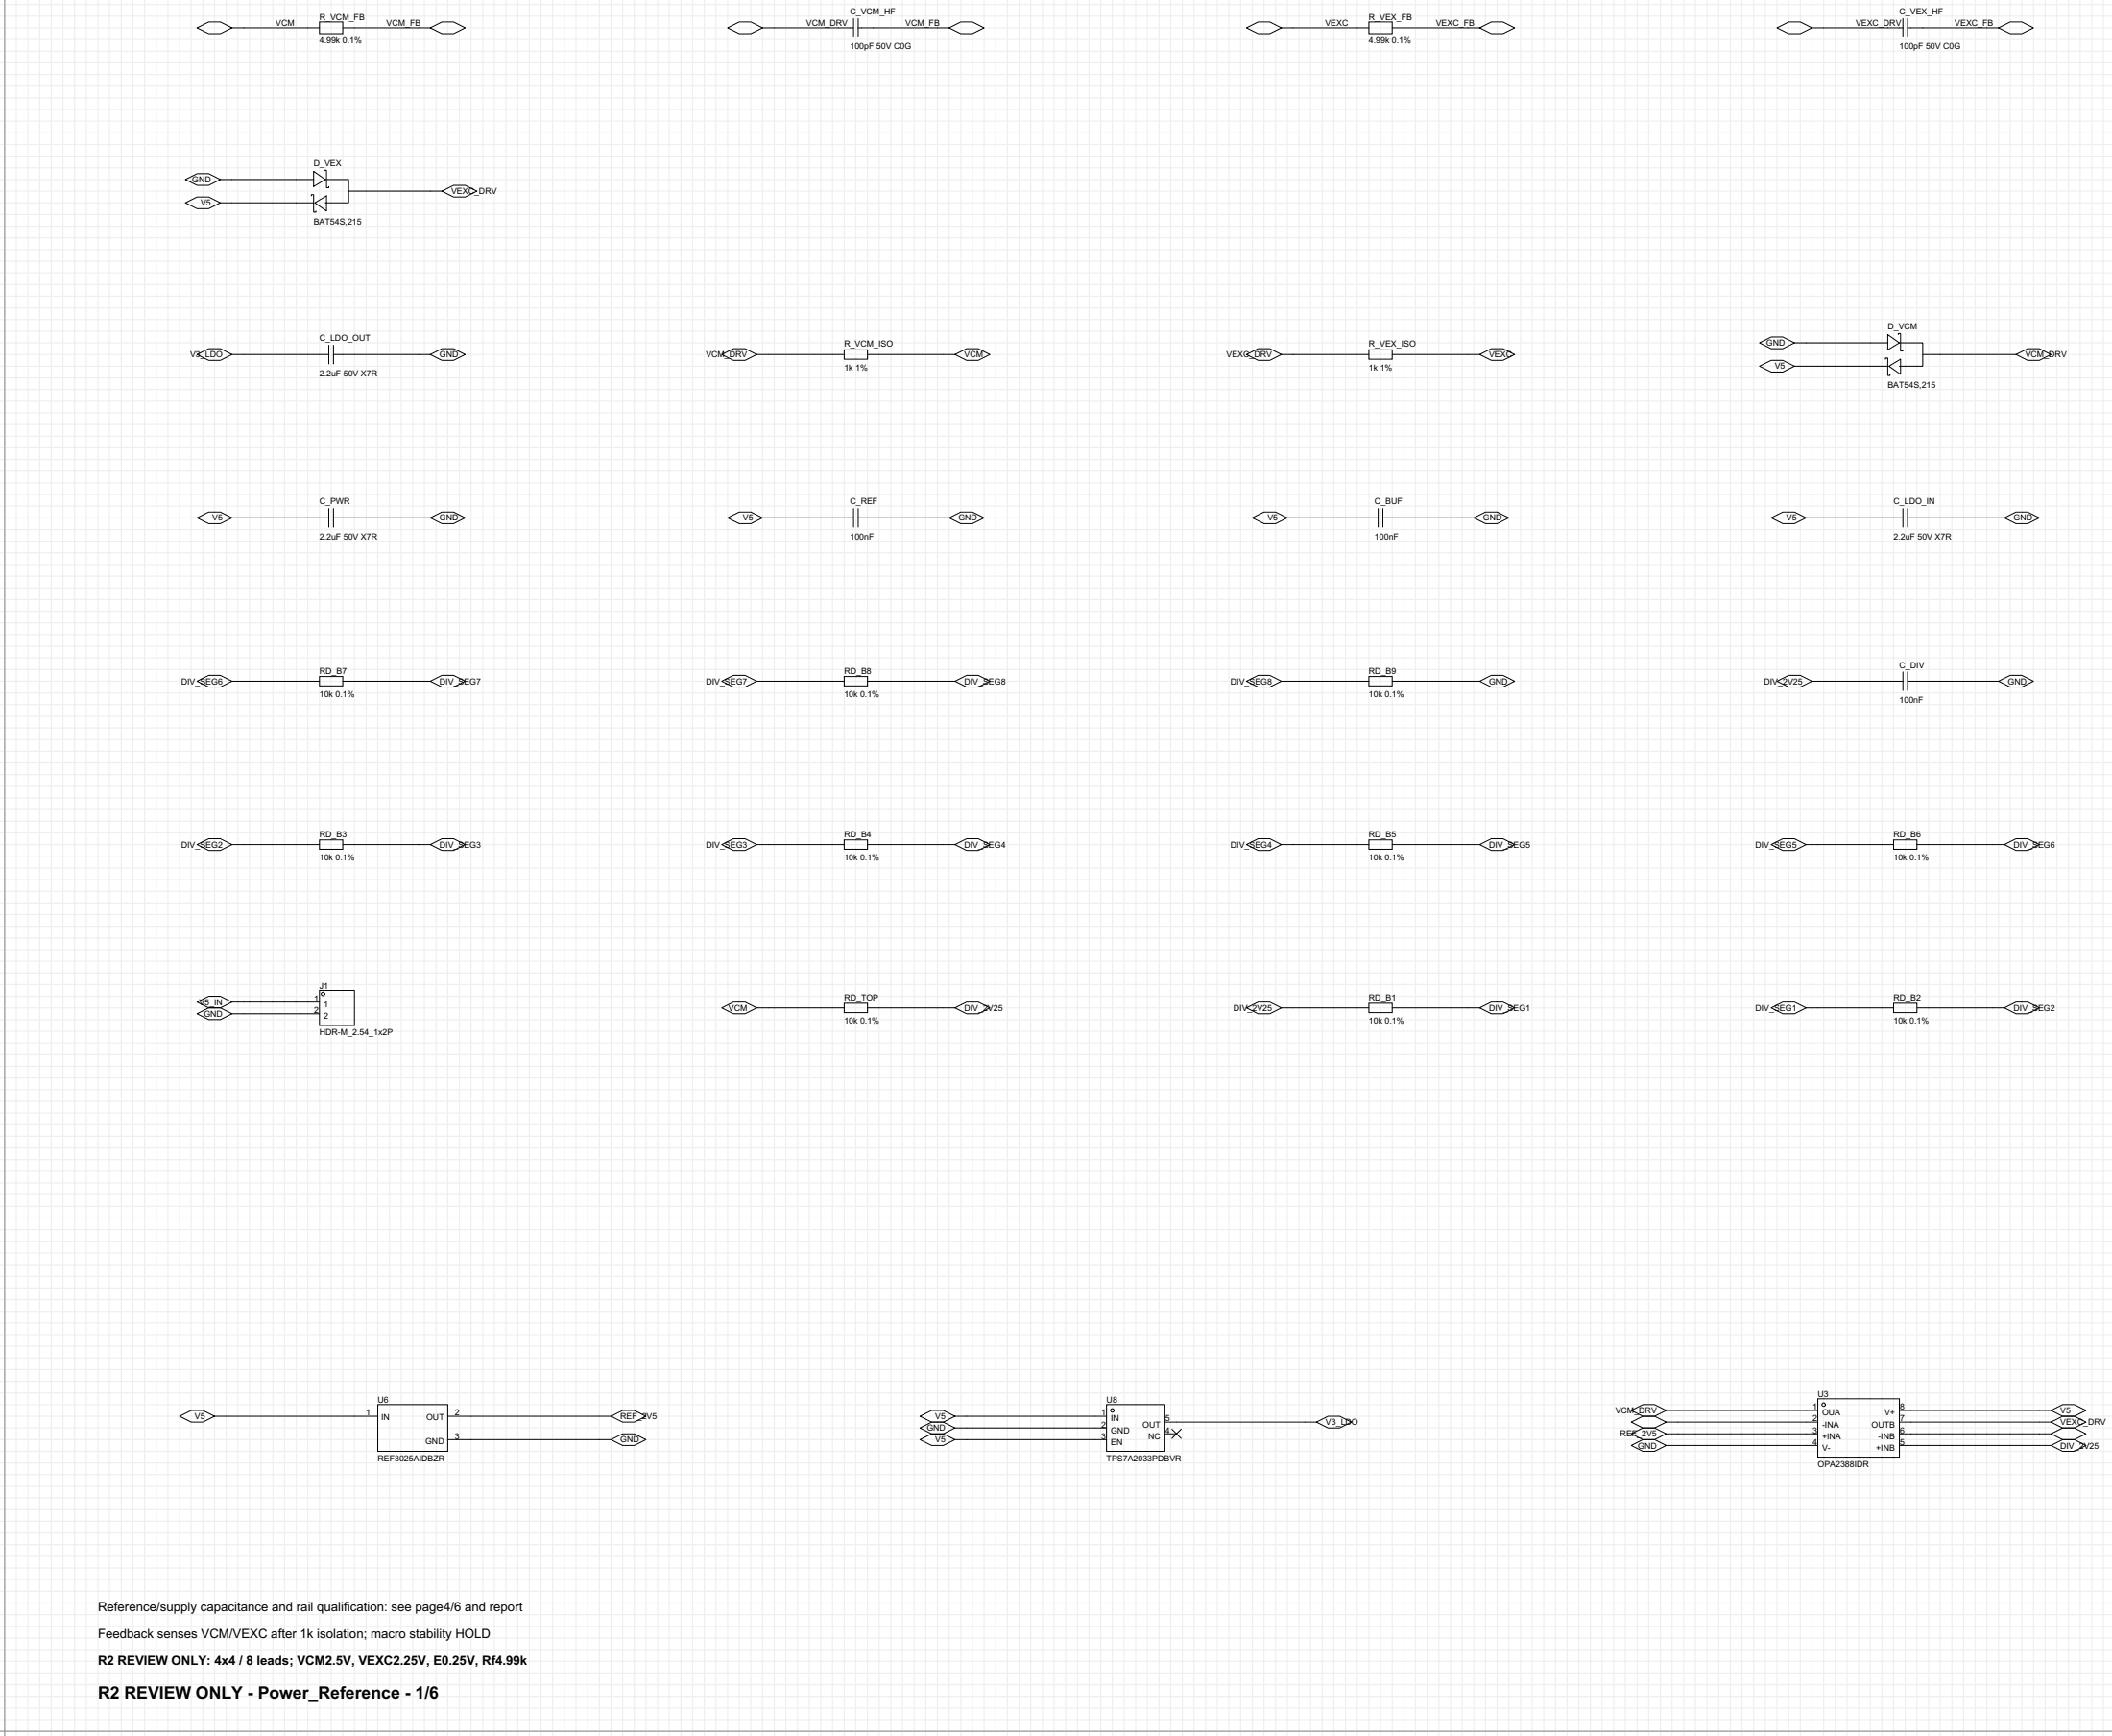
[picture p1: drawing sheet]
<svg xmlns="http://www.w3.org/2000/svg" width="460mm" height="378mm" viewBox="0 0 460 378" stroke-linecap="round" stroke-linejoin="round" font-family="sans-serif">
<g fill="none" stroke="#f0f0eb" stroke-width=".25">
<path d="M1 0v377.9M3.6 0v377.9M6.1 0v377.9M8.6 0v377.9M11.2 0v377.9M13.7 0v377.9M16.3 0v377.9M18.8 0v377.9M21.3 0v377.9M23.9 0v377.9M26.4 0v377.9M29 0v377.9"/>
<path d="M31.5 0v377.9M34 0v377.9M36.6 0v377.9M39.1 0v377.9M41.7 0v377.9M44.2 0v377.9M46.7 0v377.9M49.3 0v377.9M51.8 0v377.9M54.4 0v377.9M56.9 0v377.9M59.4 0v377.9"/>
<path d="M62 0v377.9M64.5 0v377.9M67.1 0v377.9M69.6 0v377.9M72.1 0v377.9M74.7 0v377.9M77.2 0v377.9M79.8 0v377.9M82.3 0v377.9M84.8 0v377.9M87.4 0v377.9M89.9 0v377.9"/>
<path d="M92.5 0v377.9M95 0v377.9M97.5 0v377.9M100.1 0v377.9M102.6 0v377.9M105.2 0v377.9M107.7 0v377.9M110.2 0v377.9M112.8 0v377.9M115.3 0v377.9M117.9 0v377.9M120.4 0v377.9"/>
<path d="M122.9 0v377.9M125.5 0v377.9M128 0v377.9M130.6 0v377.9M133.1 0v377.9M135.6 0v377.9M138.2 0v377.9M140.7 0v377.9M143.3 0v377.9M145.8 0v377.9M148.3 0v377.9M150.9 0v377.9"/>
<path d="M153.4 0v377.9M156 0v377.9M158.5 0v377.9M161 0v377.9M163.6 0v377.9M166.1 0v377.9M168.7 0v377.9M171.2 0v377.9M173.7 0v377.9M176.3 0v377.9M178.8 0v377.9M181.4 0v377.9"/>
<path d="M183.9 0v377.9M186.4 0v377.9M189 0v377.9M191.5 0v377.9M194.1 0v377.9M196.6 0v377.9M199.1 0v377.9M201.7 0v377.9M204.2 0v377.9M206.8 0v377.9M209.3 0v377.9M211.8 0v377.9"/>
<path d="M214.4 0v377.9M216.9 0v377.9M219.5 0v377.9M222 0v377.9M224.5 0v377.9M227.1 0v377.9M229.6 0v377.9M232.2 0v377.9M234.7 0v377.9M237.2 0v377.9M239.8 0v377.9M242.3 0v377.9"/>
<path d="M244.9 0v377.9M247.4 0v377.9M249.9 0v377.9M252.5 0v377.9M255 0v377.9M257.6 0v377.9M260.1 0v377.9M262.6 0v377.9M265.2 0v377.9M267.7 0v377.9M270.3 0v377.9M272.8 0v377.9"/>
<path d="M275.3 0v377.9M277.9 0v377.9M280.4 0v377.9M283 0v377.9M285.5 0v377.9M288 0v377.9M290.6 0v377.9M293.1 0v377.9M295.7 0v377.9M298.2 0v377.9M300.7 0v377.9M303.3 0v377.9"/>
<path d="M305.8 0v377.9M308.4 0v377.9M310.9 0v377.9M313.4 0v377.9M316 0v377.9M318.5 0v377.9M321.1 0v377.9M323.6 0v377.9M326.1 0v377.9M328.7 0v377.9M331.2 0v377.9M333.8 0v377.9"/>
<path d="M336.3 0v377.9M338.8 0v377.9M341.4 0v377.9M343.9 0v377.9M346.5 0v377.9M349 0v377.9M351.5 0v377.9M354.1 0v377.9M356.6 0v377.9M359.2 0v377.9M361.7 0v377.9M364.2 0v377.9"/>
<path d="M366.8 0v377.9M369.3 0v377.9M371.9 0v377.9M374.4 0v377.9M376.9 0v377.9M379.5 0v377.9M382 0v377.9M384.6 0v377.9M387.1 0v377.9M389.6 0v377.9M392.2 0v377.9M394.7 0v377.9"/>
<path d="M397.3 0v377.9M399.8 0v377.9M402.3 0v377.9M404.9 0v377.9M407.4 0v377.9M410 0v377.9M412.5 0v377.9M415 0v377.9M417.6 0v377.9M420.1 0v377.9M422.7 0v377.9M425.2 0v377.9"/>
<path d="M427.7 0v377.9M430.3 0v377.9M432.8 0v377.9M435.4 0v377.9M437.9 0v377.9M440.4 0v377.9M443 0v377.9M445.5 0v377.9M448.1 0v377.9M450.6 0v377.9M453.1 0v377.9M455.7 0v377.9"/>
<path d="M458.2 0v377.9M0 1h460.1M0 3.5h460.1M0 6.1h460.1M0 8.6h460.1M0 11.1h460.1M0 13.7h460.1M0 16.2h460.1M0 18.8h460.1M0 21.3h460.1M0 23.8h460.1M0 26.4h460.1"/>
<path d="M0 28.9h460.1M0 31.5h460.1M0 34h460.1M0 36.5h460.1M0 39.1h460.1M0 41.6h460.1M0 44.2h460.1M0 46.7h460.1M0 49.2h460.1M0 51.8h460.1M0 54.3h460.1M0 56.9h460.1"/>
<path d="M0 59.4h460.1M0 61.9h460.1M0 64.5h460.1M0 67h460.1M0 69.6h460.1M0 72.1h460.1M0 74.6h460.1M0 77.2h460.1M0 79.7h460.1M0 82.3h460.1M0 84.8h460.1M0 87.3h460.1"/>
<path d="M0 89.9h460.1M0 92.4h460.1M0 95h460.1M0 97.5h460.1M0 100h460.1M0 102.6h460.1M0 105.1h460.1M0 107.7h460.1M0 110.2h460.1M0 112.7h460.1M0 115.3h460.1M0 117.8h460.1"/>
<path d="M0 120.4h460.1M0 122.9h460.1M0 125.4h460.1M0 128h460.1M0 130.5h460.1M0 133.1h460.1M0 135.6h460.1M0 138.1h460.1M0 140.7h460.1M0 143.2h460.1M0 145.8h460.1M0 148.3h460.1"/>
<path d="M0 150.8h460.1M0 153.4h460.1M0 155.9h460.1M0 158.5h460.1M0 161h460.1M0 163.5h460.1M0 166.1h460.1M0 168.6h460.1M0 171.2h460.1M0 173.7h460.1M0 176.2h460.1M0 178.8h460.1"/>
<path d="M0 181.3h460.1M0 183.9h460.1M0 186.4h460.1M0 188.9h460.1M0 191.5h460.1M0 194h460.1M0 196.6h460.1M0 199.1h460.1M0 201.6h460.1M0 204.2h460.1M0 206.7h460.1M0 209.3h460.1"/>
<path d="M0 211.8h460.1M0 214.3h460.1M0 216.9h460.1M0 219.4h460.1M0 222h460.1M0 224.5h460.1M0 227h460.1M0 229.6h460.1M0 232.1h460.1M0 234.7h460.1M0 237.2h460.1M0 239.7h460.1"/>
<path d="M0 242.3h460.1M0 244.8h460.1M0 247.4h460.1M0 249.9h460.1M0 252.4h460.1M0 255h460.1M0 257.5h460.1M0 260.1h460.1M0 262.6h460.1M0 265.1h460.1M0 267.7h460.1M0 270.2h460.1"/>
<path d="M0 272.8h460.1M0 275.3h460.1M0 277.8h460.1M0 280.4h460.1M0 282.9h460.1M0 285.5h460.1M0 288h460.1M0 290.5h460.1M0 293.1h460.1M0 295.6h460.1M0 298.2h460.1M0 300.7h460.1"/>
<path d="M0 303.2h460.1M0 305.8h460.1M0 308.3h460.1M0 310.9h460.1M0 313.4h460.1M0 315.9h460.1M0 318.5h460.1M0 321h460.1M0 323.6h460.1M0 326.1h460.1M0 328.6h460.1M0 331.2h460.1"/>
<path d="M0 333.7h460.1M0 336.3h460.1M0 338.8h460.1M0 341.3h460.1M0 343.9h460.1M0 346.4h460.1M0 349h460.1M0 351.5h460.1M0 354h460.1M0 356.6h460.1M0 359.1h460.1M0 361.7h460.1"/>
<path d="M0 364.2h460.1M0 366.7h460.1M0 369.3h460.1M0 371.8h460.1M0 374.4h460.1M0 376.9h460.1"/>
</g>
<path d="M1 0v377.9M0 376.9h460.1" fill="none" stroke="#999" stroke-width=".25"/>
<g fill="none" stroke="#000" stroke-width=".21">
<path d="M42.9 6.1l2.6-1.3h2.5l2.5 1.3-2.5 1.2h-2.5zM50.5 6.1h19.1M69.6 4.8h5.1v2.5h-5.1zM74.7 6.1h19M93.7 6.1l2.6-1.3h2.5l2.5 1.3-2.5 1.2h-2.5zM158.5 6.1l2.5-1.3h2.6l2.5 1.3-2.5 1.2h-2.6zM166.1 6.1h19.8M185.9 4v4.1M186.9 4v4.1M186.9 6.1h19.9M206.8 6.1l2.5-1.3h2.5l2.6 1.3-2.6 1.2h-2.5zM271.5 6.1l2.6-1.3h2.5l2.5 1.3-2.5 1.2h-2.5z"/>
<path d="M279.1 6.1h19.1M298.2 4.8h5.1v2.5h-5.1zM303.3 6.1h19M322.3 6.1l2.6-1.3h2.5l2.5 1.3-2.5 1.2h-2.5zM387.1 6.1l2.5-1.3h2.6l2.5 1.3-2.5 1.2h-2.6zM394.7 6.1h19.8M414.5 4v4.1M415.5 4v4.1M415.5 6.1h19.9M435.4 6.1l2.5-1.3h2.5l2.6 1.3-2.6 1.2h-2.5zM40.4 39.1l2.5-1.3h2.6l2.5 1.3-2.5 1.2h-2.6zM48 39.1h20.3"/>
<path d="M68.3 37.3l2.6 1.8-2.6 1.5zM70.6 37.3v-.3h.5v3.9h.5v-.3M70.9 39.1h5v5.1h-5M40.4 44.2l2.5-1.3h2.6l2.5 1.3-2.5 1.2h-2.6zM48 44.2h20.3M67.8 42.6v-.2h.5v3.8h.5v-.3M68.6 44.2l2.5-1.6v3.3zM75.9 41.6h20.4M96.3 41.6l2.5-1.3h2.5l2.6 1.3-2.6 1.3h-2.5zM42.9 77.2l2.6-1.3h2.5l2.5 1.3-2.5 1.2h-2.5zM50.5 77.2h21.1M71.6 75.1v4.1"/>
<path d="M72.6 75.1v4.1M72.6 77.2h21.1M93.7 77.2l2.6-1.3h2.5l2.5 1.3-2.5 1.2h-2.5zM157.2 77.2l2.6-1.3h2.5l2.5 1.3-2.5 1.2h-2.5zM164.8 77.2h19.1M183.9 76.2h5.1v2h-5.1zM189 77.2h19M208 77.2l2.6-1.3h2.5l2.5 1.3-2.5 1.2h-2.5zM271.5 77.2l2.6-1.3h2.5l2.5 1.3-2.5 1.2h-2.5zM279.1 77.2h19.1M298.2 76.2h5.1v2h-5.1zM303.3 77.2h19"/>
<path d="M322.3 77.2l2.6-1.3h2.5l2.5 1.3-2.5 1.2h-2.5zM383.3 74.6l2.5-1.2h2.6l2.5 1.2-2.5 1.3h-2.6zM383.3 79.7l2.5-1.3h2.6l2.5 1.3-2.5 1.3h-2.6zM390.9 74.6h20.3M390.9 79.7h20.3M410.7 78.2v-.3h.5v3.8h.5v-.2M411.2 72.9l2.6 1.7-2.6 1.6zM411.5 79.7l2.5-1.5v3.3zM413.5 72.9v-.3h.5v3.8h.5v-.2M413.8 74.6h5v5.1h-5M418.8 77.2h20.4M439.2 77.2l2.5-1.3h2.5l2.6 1.3-2.6 1.2h-2.5z"/>
<path d="M42.9 112.7l2.6-1.2h2.5l2.5 1.2-2.5 1.3h-2.5zM50.5 112.7h21.1M71.6 110.7v4.1M72.6 112.7h21.1M72.6 110.7v4.1M93.7 112.7l2.6-1.2h2.5l2.5 1.2-2.5 1.3h-2.5zM158.5 112.7l2.5-1.2h2.6l2.5 1.2-2.5 1.3h-2.6zM166.1 112.7h19.8M185.9 110.7v4.1M186.9 112.7h19.9M186.9 110.7v4.1M206.8 112.7l2.5-1.2h2.5l2.6 1.2-2.6 1.3h-2.5z"/>
<path d="M272.8 112.7l2.5-1.2h2.6l2.5 1.2-2.5 1.3h-2.6zM280.4 112.7h19.8M300.2 110.7v4.1M301.2 112.7h19.9M301.2 110.7v4.1M321.1 112.7l2.5-1.2h2.5l2.6 1.2-2.6 1.3h-2.5zM385.8 112.7l2.6-1.2h2.5l2.5 1.2-2.5 1.3h-2.5zM393.4 112.7h21.1M414.5 110.7v4.1M415.5 110.7v4.1M415.5 112.7h21.1M436.6 112.7l2.6-1.2h2.5l2.5 1.2-2.5 1.3h-2.5z"/>
<path d="M42.9 148.3l2.6-1.3h2.5l2.5 1.3-2.5 1.3h-2.5zM50.5 148.3h19.1M69.6 147.3h5.1v2h-5.1zM74.7 148.3h19M93.7 148.3l2.6-1.3h2.5l2.5 1.3-2.5 1.3h-2.5zM157.2 148.3l2.6-1.3h2.5l2.5 1.3-2.5 1.3h-2.5zM164.8 148.3h19.1M183.9 147.3h5.1v2h-5.1zM189 148.3h19M208 148.3l2.6-1.3h2.5l2.5 1.3-2.5 1.3h-2.5zM271.5 148.3l2.6-1.3h2.5l2.5 1.3-2.5 1.3h-2.5zM279.1 148.3h19.1"/>
<path d="M298.2 147.3h5.1v2h-5.1zM303.3 148.3h19M322.3 148.3l2.6-1.3h2.5l2.5 1.3-2.5 1.3h-2.5zM387.1 148.3l2.5-1.3h2.6l2.5 1.3-2.5 1.3h-2.6zM394.7 148.3h19.8M414.5 146.3v4M415.5 148.3h19.9M415.5 146.3v4M435.4 148.3l2.5-1.3h2.5l2.6 1.3-2.6 1.3h-2.5zM42.9 183.9l2.6-1.3h2.5l2.5 1.3-2.5 1.2h-2.5zM50.5 183.9h19.1M69.6 182.8h5.1v2.1h-5.1z"/>
<path d="M74.7 183.9h19M93.7 183.9l2.6-1.3h2.5l2.5 1.3-2.5 1.2h-2.5zM157.2 183.9l2.6-1.3h2.5l2.5 1.3-2.5 1.2h-2.5zM164.8 183.9h19.1M183.9 182.8h5.1v2.1h-5.1zM189 183.9h19M208 183.9l2.6-1.3h2.5l2.5 1.3-2.5 1.2h-2.5zM271.5 183.9l2.6-1.3h2.5l2.5 1.3-2.5 1.2h-2.5zM279.1 183.9h19.1M298.2 182.8h5.1v2.1h-5.1zM303.3 183.9h19M322.3 183.9l2.6-1.3h2.5l2.5 1.3-2.5 1.2h-2.5z"/>
<path d="M385.8 183.9l2.6-1.3h2.5l2.5 1.3-2.5 1.2h-2.5zM393.4 183.9h19.1M412.5 182.8h5.1v2.1h-5.1zM417.6 183.9h19M436.6 183.9l2.6-1.3h2.5l2.5 1.3-2.5 1.2h-2.5zM42.9 218.1l2.6-1.2h2.5l2.5 1.2-2.5 1.3h-2.5zM50.5 218.1h19.1M69.6 215.6h7.6v7.6h-7.6zM157.2 219.4l2.6-1.3h2.5l2.5 1.3-2.5 1.3h-2.5zM164.8 219.4h19.1M183.9 218.4h5.1v2h-5.1zM189 219.4h19"/>
<path d="M208 219.4l2.6-1.3h2.5l2.5 1.3-2.5 1.3h-2.5zM271.5 219.4l2.6-1.3h2.5l2.5 1.3-2.5 1.3h-2.5zM279.1 219.4h19.1M298.2 218.4h5.1v2h-5.1zM303.3 219.4h19M322.3 219.4l2.6-1.3h2.5l2.5 1.3-2.5 1.3h-2.5zM385.8 219.4l2.6-1.3h2.5l2.5 1.3-2.5 1.3h-2.5zM393.4 219.4h19.1M412.5 218.4h5.1v2h-5.1zM417.6 219.4h19M436.6 219.4l2.6-1.3h2.5l2.5 1.3-2.5 1.3h-2.5zM42.9 220.7l2.6-1.3h2.5l2.5 1.3-2.5 1.3h-2.5z"/>
<path d="M50.5 220.7h19.1M39.1 308.3l2.6-1.3h2.5l2.5 1.3-2.5 1.3h-2.5zM46.7 308.3h35.6M82.3 305.8h15.2v10.1h-15.2zM97.5 308.3h35.6M97.5 313.4h35.6M133.1 308.3l2.5-1.3h2.6l2.5 1.3-2.5 1.3h-2.6zM133.1 313.4l2.5-1.3h2.6l2.5 1.3-2.5 1.3h-2.6zM200.4 308.3l2.5-1.3h2.6l2.5 1.3-2.5 1.3h-2.6zM200.4 310.9l2.5-1.3h2.6l2.5 1.3-2.5 1.2h-2.6zM200.4 313.4l2.5-1.3h2.6l2.5 1.3-2.5 1.3h-2.6zM208 308.3h33"/>
<path d="M208 313.4h33M208 310.9h33M241 305.8h12.7v10.1h-12.7zM253.7 312.1h2.6M253.7 309.6h33.1M255.3 311.1l2 2M257.3 311.1l-2 2M286.8 309.6l2.5-1.3h2.5l2.6 1.3-2.6 1.3h-2.5zM355.3 307l2.6-1.2h2.5l2.6 1.2-2.6 1.3h-2.5zM355.3 312.1l2.6-1.2h2.5l2.6 1.2-2.6 1.3h-2.5zM355.3 314.7l2.6-1.3h2.5l2.6 1.3-2.6 1.2h-2.5zM355.3 309.6l2.6-1.3h2.5l2.6 1.3-2.6 1.3h-2.5z"/>
<path d="M363 312.1h33M363 309.6h33M363 307h33M363 314.7h33M396 304.5h17.8v12.7h-17.8zM413.8 312.1h33M413.8 309.6h33M413.8 307h33M413.8 314.7h33M446.8 314.7l2.5-1.3h2.6l2.5 1.3-2.5 1.2h-2.6zM446.8 309.6l2.5-1.3h2.6l2.5 1.3-2.5 1.3h-2.6zM446.8 307l2.5-1.2h2.6l2.5 1.2-2.5 1.3h-2.6z"/>
<path d="M446.8 312.1l2.5-1.2h2.6l2.5 1.2-2.5 1.3h-2.6z"/>
<circle cx="70.4" cy="216.4" r=".38"/>
<circle cx="242.3" cy="307" r=".38"/>
<circle cx="397.3" cy="305.8" r=".38"/>
</g>
<text font-size="3.7" x="21.3" y="369.8">R2 REVIEW ONLY - Power_Reference - 1/6</text>
<g font-size="2.8">
<text x="21.3" y="350.7">Reference/supply capacitance and rail qualification: see page4/6 and report</text>
<text x="21.3" y="356.5">Feedback senses VCM/VEXC after 1k isolation; macro stability HOLD</text>
<text x="21.3" y="362.4">R2 REVIEW ONLY: 4x4 / 8 leads; VCM2.5V, VEXC2.25V, E0.25V, Rf4.99k</text>
</g>
<g font-size="1.8">
<text x="60.1" y="5.7">VCM</text>
<text x="69.6" y="4.4">R_VCM_FB</text>
<text x="84.2" y="5.7">VCM_FB</text>
<text x="175.6" y="5.7">VCM_DRV</text>
<text x="185.2" y="3.1">C_VCM_HF</text>
<text x="197.2" y="5.7">VCM_FB</text>
<text x="288.7" y="5.7">VEXC</text>
<text x="298.2" y="4.4">R_VEX_FB</text>
<text x="312.8" y="5.7">VEXC_FB</text>
<text x="404.2" y="5.7">VEXC_DRV</text>
<text x="413.8" y="3.1">C_VEX_HF</text>
<text x="425.8" y="5.7">VEXC_FB</text>
<text x="69.6" y="9.5">4.99k 0.1%</text>
<text x="185.2" y="10.8">100pF 50V C0G</text>
<text x="298.2" y="9.5">4.99k 0.1%</text>
<text x="413.8" y="10.8">100pF 50V C0G</text>
<text x="41.9" y="39.7">GND</text>
<text x="68.3" y="36.2">D_VEX</text>
<text x="43.7" y="44.8">V5</text>
<text x="98.3" y="42.3">VEXC_DRV</text>
<text x="68.3" y="48.9">BAT54S,215</text>
<text x="411.2" y="71.7">D_VCM</text>
<text x="41.4" y="77.8">V3_LDO</text>
<text x="69.6" y="74.3">C_LDO_OUT</text>
<text x="95.8" y="77.8">GND</text>
<text x="153.8" y="77.8">VCM_DRV</text>
<text x="183.9" y="75.5">R_VCM_ISO</text>
<text x="210.1" y="77.8">VCM</text>
<text x="267.2" y="77.8">VEXC_DRV</text>
<text x="298.2" y="75.5">R_VEX_ISO</text>
<text x="324.4" y="77.8">VEXC</text>
<text x="384.8" y="75.3">GND</text>
<text x="441.2" y="77.8">VCM_DRV</text>
<text x="69.6" y="81.9">2.2uF 50V X7R</text>
<text x="183.9" y="80.6">1k 1%</text>
<text x="298.2" y="80.6">1k 1%</text>
<text x="386.6" y="80.4">V5</text>
<text x="411.2" y="84.4">BAT54S,215</text>
<text x="46.3" y="113.4">V5</text>
<text x="69.6" y="109.8">C_PWR</text>
<text x="95.8" y="113.4">GND</text>
<text x="161.8" y="113.4">V5</text>
<text x="185.2" y="109.8">C_REF</text>
<text x="208.8" y="113.4">GND</text>
<text x="276.1" y="113.4">V5</text>
<text x="299.5" y="109.8">C_BUF</text>
<text x="323.1" y="113.4">GND</text>
<text x="389.2" y="113.4">V5</text>
<text x="412.5" y="109.8">C_LDO_IN</text>
<text x="438.7" y="113.4">GND</text>
<text x="69.6" y="117.4">2.2uF 50V X7R</text>
<text x="185.2" y="117.4">100nF</text>
<text x="299.5" y="117.4">100nF</text>
<text x="412.5" y="117.4">2.2uF 50V X7R</text>
<text x="39.5" y="148.9">DIV_SEG6</text>
<text x="69.6" y="146.7">RD_B7</text>
<text x="95.8" y="148.9">DIV_SEG7</text>
<text x="153.8" y="148.9">DIV_SEG7</text>
<text x="183.9" y="146.7">RD_B8</text>
<text x="210.1" y="148.9">DIV_SEG8</text>
<text x="268.1" y="148.9">DIV_SEG8</text>
<text x="298.2" y="146.7">RD_B9</text>
<text x="324.4" y="148.9">GND</text>
<text x="384.3" y="148.9">DIV_2V25</text>
<text x="413.8" y="145.4">C_DIV</text>
<text x="437.4" y="148.9">GND</text>
<text x="69.6" y="151.7">10k 0.1%</text>
<text x="183.9" y="151.7">10k 0.1%</text>
<text x="298.2" y="151.7">10k 0.1%</text>
<text x="413.8" y="153">100nF</text>
<text x="39.5" y="184.5">DIV_SEG2</text>
<text x="69.6" y="182.2">RD_B3</text>
<text x="95.8" y="184.5">DIV_SEG3</text>
<text x="153.8" y="184.5">DIV_SEG3</text>
<text x="183.9" y="182.2">RD_B4</text>
<text x="210.1" y="184.5">DIV_SEG4</text>
<text x="268.1" y="184.5">DIV_SEG4</text>
<text x="298.2" y="182.2">RD_B5</text>
<text x="324.4" y="184.5">DIV_SEG5</text>
<text x="382.4" y="184.5">DIV_SEG5</text>
<text x="412.5" y="182.2">RD_B6</text>
<text x="438.7" y="184.5">DIV_SEG6</text>
<text x="69.6" y="187.3">10k 0.1%</text>
<text x="183.9" y="187.3">10k 0.1%</text>
<text x="298.2" y="187.3">10k 0.1%</text>
<text x="412.5" y="187.3">10k 0.1%</text>
<text x="69.6" y="215.2">J1</text>
<text x="43.4" y="218.8">V5_IN</text>
<text x="44.4" y="221.3">GND</text>
<text x="68.4" y="218">1</text>
<text x="68.4" y="220.5">2</text>
<text x="70.5" y="219.3">1</text>
<text x="70.5" y="221.8">2</text>
<text x="158.7" y="220.1">VCM</text>
<text x="183.9" y="217.8">RD_TOP</text>
<text x="210.1" y="220.1">DIV_2V25</text>
<text x="268.7" y="220.1">DIV_2V25</text>
<text x="298.2" y="217.8">RD_B1</text>
<text x="324.4" y="220.1">DIV_SEG1</text>
<text x="382.4" y="220.1">DIV_SEG1</text>
<text x="412.5" y="217.8">RD_B2</text>
<text x="438.7" y="220.1">DIV_SEG2</text>
<text x="69.6" y="225.4">HDR-M_2.54_1x2P</text>
<text x="183.9" y="222.9">10k 0.1%</text>
<text x="298.2" y="222.9">10k 0.1%</text>
<text x="412.5" y="222.9">10k 0.1%</text>
<text x="82.3" y="305.4">U6</text>
<text x="241" y="305.4">U8</text>
<text x="396" y="304.1">U3</text>
<text x="42.4" y="309">V5</text>
<text x="79.7" y="308.2">1</text>
<text x="83.1" y="309.2">IN</text>
<text x="92.9" y="309.2">OUT</text>
<text x="99.1" y="308.2">2</text>
<text x="135.1" y="309">REF_2V5</text>
<text x="201.9" y="311.5">GND</text>
<text x="203.7" y="309">V5</text>
<text x="239.9" y="308.2">1</text>
<text x="239.9" y="310.7">2</text>
<text x="242" y="309.4">IN</text>
<text x="242" y="312">GND</text>
<text x="248.9" y="310.7">OUT</text>
<text x="253.9" y="312">4</text>
<text x="253.9" y="309.4">5</text>
<text x="288.8" y="310.2">V3_LDO</text>
<text x="351.9" y="307.7">VCM_DRV</text>
<text x="394.8" y="306.9">1</text>
<text x="394.8" y="309.4">2</text>
<text x="394.8" y="312">3</text>
<text x="396.9" y="308.2">OUA</text>
<text x="396.9" y="310.7">-INA</text>
<text x="407.7" y="310.7">OUTB</text>
<text x="410.5" y="308.2">V+</text>
<text x="413.9" y="312">6</text>
<text x="413.9" y="309.4">7</text>
<text x="413.9" y="306.9">8</text>
<text x="448.8" y="310.2">VEXC_DRV</text>
<text x="448.8" y="307.7">V5</text>
<text x="92.7" y="314.3">GND</text>
<text x="99.1" y="313.3">3</text>
<text x="135.1" y="314">GND</text>
<text x="203.7" y="314">V5</text>
<text x="239.9" y="313.3">3</text>
<text x="242" y="314.5">EN</text>
<text x="250.1" y="313.3">NC</text>
<text x="352.9" y="312.8">REF_2V5</text>
<text x="356.8" y="315.3">GND</text>
<text x="394.8" y="314.5">4</text>
<text x="396.9" y="313.3">+INA</text>
<text x="396.9" y="315.8">V-</text>
<text x="408.7" y="315.8">+INB</text>
<text x="409.1" y="313.3">-INB</text>
<text x="413.9" y="314.5">5</text>
<text x="448.8" y="315.3">DIV_2V25</text>
<text x="82.3" y="318.1">REF3025AIDBZR</text>
<text x="241" y="318.1">TPS7A2033PDBVR</text>
<text x="396" y="319.4">OPA2388IDR</text>
</g>
</svg>
